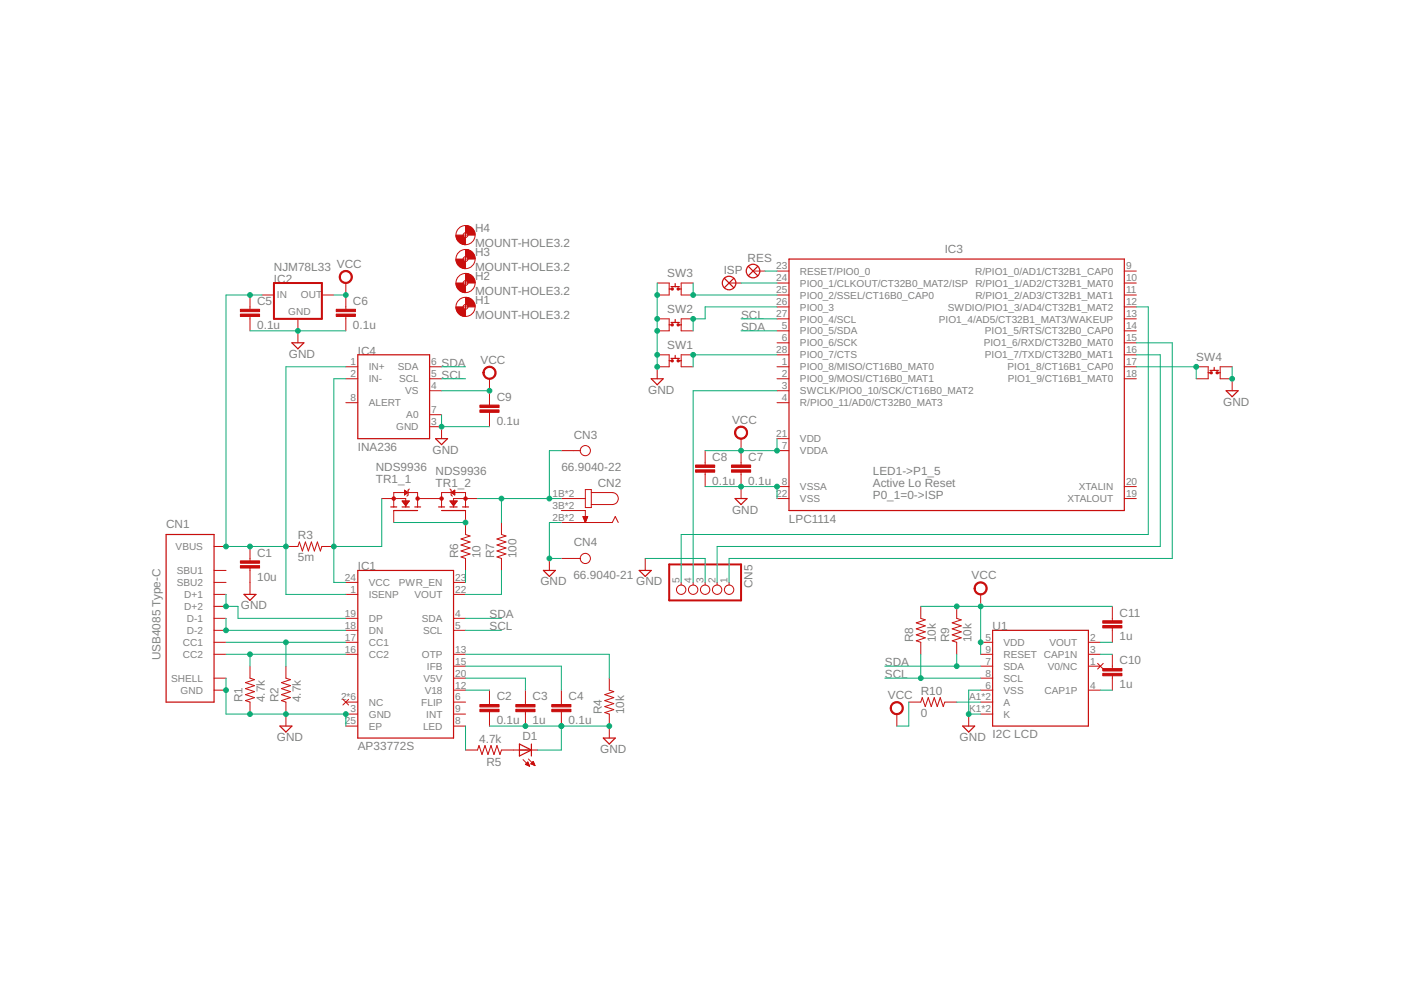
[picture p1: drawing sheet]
<svg xmlns="http://www.w3.org/2000/svg" width="297mm" height="210mm" viewBox="0 0 297 210" stroke-linecap="round" stroke-linejoin="round" font-family="sans-serif">
<g fill="#c90d0c" stroke="#c90d0c" stroke-width=".21">
<path d="M98.7 63.1a1.97 1.97 0 0 1 2 2h-1.5l-.2-.4-.3-.1z" fill-rule="evenodd"/>
<path d="M96.7 65.1h1.5l.1 .3 .4 .2v1.5a2 2 0 0 1-2-2z" fill-rule="evenodd"/>
<path d="M98.7 58a1.97 1.97 0 0 1 2 2h-1.5l-.2-.4-.3-.1z" fill-rule="evenodd"/>
<path d="M96.7 60h1.5l.2 .4 .3 .1v1.5a2.04 2.04 0 0 1-2-2z" fill-rule="evenodd"/>
<path d="M98.7 52.9a1.97 1.97 0 0 1 2 2h-1.5l-.2-.4-.3-.1z" fill-rule="evenodd"/>
<path d="M96.7 54.9h1.5l.2 .4 .3 .1v1.6a2.04 2.04 0 0 1-2-2.1z" fill-rule="evenodd"/>
<path d="M98.7 47.8a1.97 1.97 0 0 1 2 2h-1.5l-.2-.4-.3-.1z" fill-rule="evenodd"/>
<path d="M96.7 49.8h1.5l.2 .4 .3 .2v1.5a2.04 2.04 0 0 1-2-2.1z" fill-rule="evenodd"/>
<path d="M72.3 57.8a1.4 1.4 0 0 1 2.2 .2 1.4 1.4 0 0 1-.8 2.1 1.4 1.4 0 0 1-1.8-1.4h.3a1.14 1.14 0 0 1 1.7-.9 1.14 1.14 0 0 1 .1 1.9 1.14 1.14 0 0 1-1.8-.7v-.3h-.3z" fill-rule="evenodd"/>
<path d="M102.8 78.1a1.4 1.4 0 0 1 2.2 .2 1.4 1.4 0 0 1-.8 2.1 1.4 1.4 0 0 1-1.8-1.4h.2a1.15 1.15 0 0 1 1.7-1 1.15 1.15 0 0 1 .2 1.9 1.15 1.15 0 0 1-1.8-.6l-.1-.3h-.2z" fill-rule="evenodd"/>
<path d="M156.1 90.8a1.39 1.39 0 0 1 2.2 .2 1.39 1.39 0 0 1-.8 2.1 1.39 1.39 0 0 1-1.8-1.4h.3a1.15 1.15 0 0 1 1.6-1 1.15 1.15 0 0 1 .3 1.9 1.15 1.15 0 0 1-1.9-.6v-.3h-.3z" fill-rule="evenodd"/>
<path d="M206.9 123.8a1.4 1.4 0 0 1 2.2 .2 1.4 1.4 0 0 1-.8 2.1 1.4 1.4 0 0 1-1.8-1.3h.3a1.14 1.14 0 0 1 1.7-1 1.14 1.14 0 0 1 .1 1.9 1.14 1.14 0 0 1-1.8-.7v-.2h-.3z" fill-rule="evenodd"/>
<path d="M143.6 76.3h.4v.4h-.4z" fill-rule="evenodd"/>
<path d="M142.3 76.3h.4v.4h-.4z" fill-rule="evenodd"/>
<path d="M143.6 68.7h.4v.4h-.4z" fill-rule="evenodd"/>
<path d="M142.3 68.7h.4v.4h-.4z" fill-rule="evenodd"/>
<path d="M143.6 61.1h.4v.3h-.4z" fill-rule="evenodd"/>
<path d="M142.3 61.1h.4v.3h-.4z" fill-rule="evenodd"/>
<path d="M256.6 78.9h.4v.3h-.4z" fill-rule="evenodd"/>
<path d="M257.9 78.9h.4v.3h-.4z" fill-rule="evenodd"/>
<path d="M189.1 149.2a1.4 1.4 0 0 1 2.2 .2 1.4 1.4 0 0 1-.8 2.1 1.4 1.4 0 0 1-1.8-1.4h.3a1.14 1.14 0 0 1 1.7-.9 1.14 1.14 0 0 1 .1 1.9 1.14 1.14 0 0 1-1.8-.7v-.3h-.3z" fill-rule="evenodd"/>
<circle cx="83.5" cy="105.7" r=".36"/>
<circle cx="88.5" cy="105.7" r=".36"/>
<circle cx="98.7" cy="105.7" r=".36"/>
<circle cx="93.6" cy="105.7" r=".36"/>
</g>
<g fill="none" stroke="#c90d0c" stroke-width=".21">
<path d="M98.2 54.9h1M98.2 49.8h1M98.7 49.3v1.1M98.7 54.4v1M98.7 59.5v1M159.7 57.5h2.5M164.7 57.5h2.6M238.4 57.5h2.5M53 62.5v3.1M53 67.1v3M55.5 62.5h2.6M63.2 67.6v5.1"/>
<path d="M68.2 62.5h2.6M73.3 77.8h2.6M73.3 60v5.6M73.3 67.1v3M91.1 77.8h2.5M98.2 65.1h1M98.2 60h1M98.7 64.6v1M139.3 60h2.6v2.5h-2.6M139.3 75.2h2.6v2.6h-2.6v2.5M139.3 67.6h2.6v2.5h-2.6M147 60h-2.6v2.5h2.6"/>
<path d="M147 75.2h-2.6v2.6h2.6M147 67.6h-2.6v2.5h2.6M154.6 60h2.5M164.7 65.1h2.6M164.7 60h2.6M164.7 62.5h2.6M164.7 77.8h2.6M164.7 67.6h2.6M164.7 70.1h2.6M164.7 72.7h2.6M164.7 75.2h2.6M238.4 65.1h2.5"/>
<path d="M238.4 60h2.5M238.4 62.5h2.5M238.4 77.8h2.5M238.4 67.6h2.5M238.4 70.1h2.5M238.4 72.7h2.5M238.4 75.2h2.5M253.6 77.8h2.6v2.5h-2.6M261.2 77.8h-2.5v2.5h2.5v2.5M73.3 80.3h2.6M73.3 85.4h2.6M91.1 90.5h2.5v2.5"/>
<path d="M91.1 80.3h2.5M91.1 82.8h2.5M91.1 87.9h2.5M103.8 80.3v5.6M103.8 87.4v3.1M119 95.5h4.1M149.5 95.5v3.1M157.1 93v5.6M164.7 95.5h2.6M164.7 80.3h2.6M164.7 82.8h2.6M164.7 85.4h2.6"/>
<path d="M164.7 93h2.6M238.4 80.3h2.5M45.4 115.9h2.5M53 115.9v3M60.6 115.9h2.6l.3-1 .6 1.9 .6-1.9 .7 1.9 .6-1.9 .7 1.9 .6-1.9 .6 1.9 .3-.9h2.6M80.9 105.7h5.1v1.8M83.5 107.5v-3.1h5v3.1M83.5 108.2v2.6M85.3 106.2h1.5l-.8 1zM85.3 106.3h1.4M85.4 106.4h1.3M85.4 106.5h1.2"/>
<path d="M85.6 106.6h.9M85.6 106.7h.8M85.7 106.8h.6M85.8 103.9l.7 .5-.7 .5zM85.8 104.9h.1M85.8 104.8h.2M85.8 104.7h.3M85.8 104.6h.5M85.8 104.3h.6M85.8 104.2h.4M85.8 104.1h.2M85.8 104h.1"/>
<path d="M85.8 107h.4M85.9 107.1h.2M86 107.2h.1M86.8 103.7l-.3 .2v1l-.2 .3M88.5 105.7h5.1M93.6 107.5v-3.1h5.1v3.1M95.4 106.2h1.5l-.7 1zM95.4 103.7l.3 .2v1l.2 .3M95.4 106.3h1.5M95.5 106.4h1.3M95.6 106.5h1.1M95.7 104.4l.7-.5v1z"/>
<path d="M95.7 106.6h.9M95.8 106.7h.7M95.8 104.3h.6M95.9 104.6h.5M95.9 106.8h.6M96 107h.4M96 104.2h.4M96 104.7h.4M96.1 107.1h.2M96.2 107.2h.1M96.2 104.1h.2M96.2 104.8h.2"/>
<path d="M96.4 104h.1M96.4 104.9h.1M98.7 108.2v5.1l1 .3-2 .7 2 .6-2 .6 2 .7-2 .6 2 .7-2 .6 1 .3v2.5M101.2 105.7h-5v1.8M106.3 110.8v2.5l1 .3-1.9 .7 1.9 .6-1.9 .6 1.9 .7-1.9 .6 1.9 .7-1.9 .6 .9 .3v2.5M116.5 118.4v2.5M119 108.2h5.1v2.6M119 110.8h10.8l.7-1.3 .6 1.3M119 105.7h5.1M119 118.4h4.1M123.6 109.5h1l-.5 1.3zM123.6 109.6h1"/>
<path d="M123.7 109.7h.8M123.7 109.9h.8M123.8 110h.6M123.8 110.1h.6M123.9 110.2h.4M123.9 110.4h.4M124 110.5h.2M124 110.6h.2M124.1 110.7h.1M124.1 103.8h1.3v3.8h-1.3zM125.4 104.4h4.4a1.27 1.27 0 0 1 1.3 1.3 1.27 1.27 0 0 1-1.3 1.3h-4.4M136.8 118.4v2.5"/>
<path d="M149.5 100.1v3.1M157.1 100.1v5.6M164.7 105.7h2.6M164.7 103.2h2.6M238.4 105.7h2.5M238.4 103.2h2.5M45.4 136.2h2.5M45.4 138.7h2.5M45.4 126h2.5M45.4 128.6h2.5M45.4 131.1h2.5M45.4 133.6h2.5"/>
<path d="M45.4 120.9h2.5M45.4 123.5h2.5M53 120.4v5.6M73.3 136.2h2.6M73.3 138.7h2.6M73.3 126h2.6M73.3 131.1h2.6M73.3 133.6h2.6M73.3 123.5h2.6M96.2 138.7h2.5M96.2 126h2.5M96.2 131.1h2.5"/>
<path d="M96.2 133.6h2.5M96.2 123.5h2.5M144.4 123.5v.5M147 123.5v.5M149.5 123.5v.5M152 123.5v.5M154.6 123.5v.5M195.2 128.6v2.5l1 .3-1.9 .7 1.9 .6-1.9 .6 1.9 .7-1.9 .6 1.9 .6-1.9 .7 .9 .3v2.5M202.8 128.6v2.5l1 .3-1.9 .7 1.9 .6-1.9 .6 1.9 .7-1.9 .6 1.9 .6-1.9 .7 .9 .3v2.5M207.9 136.2h2.6M207.9 138.7h2.6M207.9 126v2.6"/>
<path d="M230.8 136.2h2.5M230.8 138.7h2.5M235.8 128.6v3M235.8 133.1v3.1M235.8 138.7v3.1M45.4 146.3h2.5M45.4 143.8h2.5M53 141.2v2.6l1 .3-2 .6 2 .7-2 .6 2 .6-2 .7 2 .6-2 .6 1 .4v2.5M60.6 141.2v2.6l1 .3-1.9 .6 1.9 .7-1.9 .6 1.9 .6-1.9 .7 1.9 .6-1.9 .6 .9 .4v5M72.7 148.3l1.2 1.2M73.3 148.9h2.6M73.3 151.4h2.6"/>
<path d="M73.3 153.9h2.6M73.9 148.3l-1.2 1.2M96.2 146.3h2.5M96.2 143.8h2.5M96.2 141.2h2.5M96.2 148.9h2.5M96.2 151.4h2.5M96.2 153.9h2.5M98.7 159h2.5l.4-.9 .6 1.9 .6-1.9 .7 1.9 .6-1.9 .6 1.9 .7-1.9 .6 1.9 .3-1h7.6M103.8 146.3v3.1M103.8 150.9v3M111.4 146.3v3.1"/>
<path d="M111.4 150.9v3M119 146.3v3.1M119 150.9v3M129.2 143.8v2.5l.9 .3-1.9 .7 1.9 .6-1.9 .6 1.9 .7-1.9 .6 1.9 .7-1.9 .6 1 .3v5.1M190.1 151.4v2.5M192.7 148.9h2.5l.3-1 .7 1.9 .6-1.9 .6 1.9 .7-1.9 .6 1.9 .6-1.9 .7 1.9 .3-.9h2.5M205.4 151.4v2.5M207.9 146.3h2.6M207.9 143.8h2.6M207.9 141.2h2.6M207.9 148.9h2.6M207.9 151.4h2.6"/>
<path d="M230.8 146.3h2.5M230.8 141.2h2.5M232.7 140.7l1.2 1.2M233.9 140.7l-1.2 1.2M235.8 143.3v3M110.9 161.1l1.4 1.4M111.4 162.1l.9 .4M111.4 162.1l.5-.5 .4 .9M111.4 162.1h.7M111.5 162h.6M111.6 161.9h.4M111.7 162.2h.5"/>
<path d="M111.7 161.7h.3M111.9 161.6h.1M112 162.3h.2M112 160.9l1.4 1.4M112.5 161.9l.6-.5 .3 .9zM112.6 162h.7M112.6 161.9h.6M112.8 161.7h.4M112.9 162.1h.4M112.9 161.6h.2M113 161.5h.1M113.2 162.2h.2"/>
<circle cx="98.7" cy="49.8" r="2.03"/>
<circle cx="98.7" cy="54.9" r="2.03"/>
<circle cx="98.7" cy="54.9" r=".51"/>
<circle cx="98.7" cy="49.8" r=".51"/>
<circle cx="98.7" cy="60" r="2.03"/>
<circle cx="98.7" cy="65.1" r="2.03"/>
<circle cx="98.7" cy="65.1" r=".51"/>
<circle cx="98.7" cy="60" r=".51"/>
<circle cx="124.1" cy="95.5" r="1.08"/>
<circle cx="124.1" cy="118.4" r="1.08"/>
<circle cx="144.4" cy="125" r=".99"/>
<circle cx="147" cy="125" r=".99"/>
<circle cx="149.5" cy="125" r=".99"/>
<circle cx="152" cy="125" r=".99"/>
<circle cx="154.6" cy="125" r=".99"/>
</g>
<g fill="none" stroke="#c90d0c" stroke-width=".25">
<path d="M153.6 59l2 2M155.6 59l-2 2M158.6 56.5l2.1 2M160.7 56.5l-2.1 2M167.3 54.9h71.1v53.3h-71.1zM61.9 72.7h2.5l-1.2 1.3zM75.9 75.2h15.2v17.8h-15.2zM141.9 76.5h.6M141.9 68.9h.6M141.9 61.3h.6M142.3 76h1.7M142.3 68.4h1.7"/>
<path d="M142.3 60.8h1.7M143.2 60.1v.7M143.2 67.7v.7M143.2 75.4v.6M143.8 76.5h.6M143.8 68.9h.6M143.8 61.3h.6M256.2 79h.6M256.5 78.5h1.8M257.4 77.9v.6M258.1 79h.6M92.4 93h2.5l-1.3 1.3z"/>
<path d="M138.1 80.3h2.5l-1.3 1.3zM260 82.8h2.5l-1.3 1.3zM35.2 113.3h10.2v35.6h-10.2zM82.8 107.5h1.3M83.5 108.2h5M85.3 107.5h1.5M87.9 107.5h1.3M93 107.5h1.3M93.6 108.2h5.1M95.4 107.5h1.5M98.1 107.5h1.2M155.9 105.7h2.5l-1.3 1.3z"/>
<path d="M51.7 126h2.6l-1.3 1.3zM75.9 120.9h20.3v35.6h-20.3zM115.2 120.9h2.6l-1.3 1.3zM135.5 120.9h2.6l-1.3 1.3zM210.5 133.6h20.3v20.3h-20.3zM59.4 153.9h2.5l-1.3 1.3zM110.1 157.8l2.6 1.2-2.6 1.3zM112.7 157.8v2.5M127.9 156.5h2.6l-1.3 1.3zM204.1 153.9h2.6l-1.3 1.3z"/>
<circle cx="159.7" cy="57.5" r="1.44"/>
<circle cx="154.6" cy="60" r="1.44"/>
</g>
<g fill="#c90d0c" stroke="#c90d0c" stroke-width=".21">
<path d="M51 119.9h4v.5h-4z"/>
<path d="M51 118.9h4v.5h-4z"/>
<path d="M101.7 150.4h4.1v.5h-4.1z"/>
<path d="M101.7 149.4h4.1v.5h-4.1z"/>
<path d="M109.4 150.4h4v.5h-4z"/>
<path d="M109.4 149.4h4v.5h-4z"/>
<path d="M117 150.4h4.1v.5h-4.1z"/>
<path d="M117 149.4h4.1v.5h-4.1z"/>
<path d="M51 66.6h4v.5h-4z"/>
<path d="M51 65.6h4v.5h-4z"/>
<path d="M71.3 66.6h4.1v.5h-4.1z"/>
<path d="M71.3 65.6h4.1v.5h-4.1z"/>
<path d="M155.1 99.6h4.1v.5h-4.1z"/>
<path d="M155.1 98.6h4.1v.5h-4.1z"/>
<path d="M147.5 99.6h4v.5h-4z"/>
<path d="M147.5 98.6h4v.5h-4z"/>
<path d="M101.7 86.9h4.1v.5h-4.1z"/>
<path d="M101.7 85.9h4.1v.5h-4.1z"/>
<path d="M233.8 142.8h4.1v.5h-4.1z"/>
<path d="M233.8 141.8h4.1v.5h-4.1z"/>
<path d="M233.8 132.6h4.1v.5h-4.1z"/>
<path d="M233.8 131.6h4.1v.5h-4.1z"/>
</g>
<path d="M58.1 60h10.1v7.6h-10.1zM141.9 119.7h15.2v7.6h-15.2z" fill="none" stroke="#c90d0c" stroke-width=".42"/>
<g fill="none" stroke="#0dab76" stroke-width=".21">
<path d="M162.2 57.5h2.5M53 70.1h20.3M55.5 62.5h-7.6v53.4h12.7M70.8 62.5h2.5M73.3 77.8h-12.7v48.2h12.7M93.6 77.8h5.1M139.3 60v17.8M147 60v2.5h17.7M157.1 70.1h7.6M157.1 67.6h7.6M157.1 60h7.6M164.7 65.1h-15.2v2.5h-2.5v2.5"/>
<path d="M164.7 75.2h-17.7v2.6M240.9 72.7h7.6v45.7h-93.9v5.1M240.9 75.2h5.1v40.7h-94v7.6M240.9 77.8h12.7v2.5M240.9 65.1h2.6v48.2h-99.1v10.2M261.2 77.8v2.5M73.3 80.3h-2.5v43.2h2.5M93.6 87.9v2.6h10.2M93.6 80.3h5.1M93.6 82.8h10.2M119 95.5h-2.5v10.2M164.7 93v2.5h-15.2"/>
<path d="M164.7 82.8h-17.7v40.7M80.9 105.7v10.2h-10.1M83.5 110.8h15.2M101.2 105.7h17.8M106.3 105.7v5.1M119 110.8h-2.5v7.6h2.5M136.8 118.4h12.7v5.1M149.5 103.2h15.2v2.5M47.9 138.7h25.4M47.9 136.2h25.4M47.9 126v2.6h2.6v2.5h22.8M47.9 131.1v2.5h25.4"/>
<path d="M53 138.7v2.5M60.6 136.2v5M98.7 138.7h30.5v5.1M98.7 131.1h7.6M98.7 133.6h7.6M98.7 120.9v2.6M106.3 120.9v5.1h-7.6M195.2 128.6h40.6M195.2 138.7v5.1M202.8 138.7v2.5M207.9 128.6v10.1M233.3 138.7h2.5"/>
<path d="M233.3 136.2h2.5M47.9 143.8v7.6h25.4v2.5M98.7 141.2h20.3v5.1M98.7 146.3h5.1M98.7 143.8h12.7v2.5M98.7 153.9v5.1M103.8 153.9h25.4M119 153.9v5.1h-5.1M187.6 143.8h20.3M187.6 141.2h20.3M192.7 148.9v5h-2.6M202.8 148.9h5.1"/>
<path d="M207.9 146.3h-2.5v5.1h2.5M233.3 146.3h2.5"/>
</g>
<g fill="#0dab76" stroke="#0dab76" stroke-width=".21">
<circle cx="53" cy="138.7" r=".51"/>
<circle cx="60.6" cy="136.2" r=".51"/>
<circle cx="47.9" cy="146.3" r=".51"/>
<circle cx="53" cy="151.4" r=".51"/>
<circle cx="73.3" cy="151.4" r=".51"/>
<circle cx="60.6" cy="151.4" r=".51"/>
<circle cx="111.4" cy="153.9" r=".51"/>
<circle cx="119" cy="153.9" r=".51"/>
<circle cx="129.2" cy="153.9" r=".51"/>
<circle cx="116.5" cy="118.4" r=".51"/>
<circle cx="63.2" cy="70.1" r=".51"/>
<circle cx="93.6" cy="90.5" r=".51"/>
<circle cx="157.1" cy="103.2" r=".51"/>
<circle cx="164.7" cy="103.2" r=".51"/>
<circle cx="205.4" cy="151.4" r=".51"/>
<circle cx="261.2" cy="80.3" r=".51"/>
<circle cx="139.3" cy="62.5" r=".51"/>
<circle cx="139.3" cy="67.6" r=".51"/>
<circle cx="139.3" cy="70.1" r=".51"/>
<circle cx="139.3" cy="75.2" r=".51"/>
<circle cx="139.3" cy="77.8" r=".51"/>
<circle cx="47.9" cy="128.6" r=".51"/>
<circle cx="47.9" cy="133.6" r=".51"/>
<circle cx="53" cy="115.9" r=".51"/>
<circle cx="60.6" cy="115.9" r=".51"/>
<circle cx="47.9" cy="115.9" r=".51"/>
<circle cx="53" cy="62.5" r=".51"/>
<circle cx="98.7" cy="110.8" r=".51"/>
<circle cx="70.8" cy="115.9" r=".51"/>
<circle cx="106.3" cy="105.7" r=".51"/>
<circle cx="116.5" cy="105.7" r=".51"/>
<circle cx="202.8" cy="141.2" r=".51"/>
<circle cx="195.2" cy="143.8" r=".51"/>
<circle cx="73.3" cy="62.5" r=".51"/>
<circle cx="103.8" cy="82.8" r=".51"/>
<circle cx="164.7" cy="95.5" r=".51"/>
<circle cx="157.1" cy="95.5" r=".51"/>
<circle cx="207.9" cy="136.2" r=".51"/>
<circle cx="207.9" cy="128.6" r=".51"/>
<circle cx="202.8" cy="128.6" r=".51"/>
<circle cx="253.6" cy="77.8" r=".51"/>
<circle cx="147" cy="75.2" r=".51"/>
<circle cx="147" cy="67.6" r=".51"/>
<circle cx="147" cy="62.5" r=".51"/>
</g>
<g font-size="2.5" fill="#808080">
<text x="100.7" y="52.3">MOUNT-HOLE3.2</text>
<text x="100.7" y="49.3">H4</text>
<text x="200.3" y="53.6">IC3</text>
<text x="58.1" y="57.5">NJM78L33</text>
<text x="58.1" y="60">IC2</text>
<text x="71.4" y="56.8">VCC</text>
<text x="100.7" y="57.4">MOUNT-HOLE3.2</text>
<text x="100.7" y="59.4">H2</text>
<text x="100.7" y="54.3">H3</text>
<text x="141.5" y="58.7">SW3</text>
<text x="153.4" y="58.1">ISP</text>
<text x="158.5" y="55.6">RES</text>
<text x="54.5" y="64.7">C5</text>
<text x="74.8" y="64.7">C6</text>
<text x="100.7" y="62.5">MOUNT-HOLE3.2</text>
<text x="100.7" y="64.5">H1</text>
<text x="54.5" y="69.8">0.1u</text>
<text x="74.8" y="69.8">0.1u</text>
<text x="100.7" y="67.5">MOUNT-HOLE3.2</text>
<text x="141.5" y="66.3">SW2</text>
<text x="157.1" y="70.2">SDA</text>
<text x="157.1" y="67.6">SCL</text>
<text x="61.3" y="75.9">GND</text>
<text x="75.9" y="75.2">I</text>
<text x="76.6" y="75.2">C4</text>
<text x="93.6" y="77.8">SDA</text>
<text x="101.9" y="77.1">VCC</text>
<text x="141.5" y="74">SW1</text>
<text x="253.6" y="76.5">SW4</text>
<text x="93.6" y="80.3">SCL</text>
<text x="137.4" y="83.5">GND</text>
<text x="105.3" y="85">C9</text>
<text x="155.2" y="89.8">VCC</text>
<text x="259.3" y="86">GND</text>
<text x="75.9" y="95.5">INA236</text>
<text x="105.3" y="90.1">0.1u</text>
<text x="121.6" y="93">CN3</text>
<text x="79.7" y="99.9">NDS9936</text>
<text x="91.7" y="96.2">GND</text>
<text x="92.4" y="100.6">NDS9936</text>
<text x="119" y="99.9">66.9040-22</text>
<text x="151" y="97.7">C8</text>
<text x="158.6" y="97.7">C7</text>
<text x="185.1" y="100.6">LED1-&gt;P1_5</text>
<text x="79.7" y="102.4">TR1_1</text>
<text x="92.4" y="103.2">TR1_2</text>
<text x="126.7" y="103.2">CN2</text>
<text x="151" y="102.8">0.1u</text>
<text x="158.6" y="102.8">0.1u</text>
<text x="185.1" y="103.2">Active Lo Reset</text>
<text x="185.1" y="105.7">P0_1=0-&gt;ISP</text>
<text x="35.2" y="112.1">CN1</text>
<text x="155.2" y="108.9">GND</text>
<text x="167.3" y="110.8">LPC1114</text>
<text x="54.5" y="118">C1</text>
<text x="63.2" y="119">5m</text>
<text x="63.2" y="114.3">R3</text>
<text x="97.1" y="118.4" transform="rotate(-90 97.1 118.4)">R6</text>
<text x="101.9" y="118.4" transform="rotate(-90 101.9 118.4)">10</text>
<text x="104.7" y="118.4" transform="rotate(-90 104.7 118.4)">R7</text>
<text x="109.5" y="118.4" transform="rotate(-90 109.5 118.4)">100</text>
<text x="121.6" y="115.9">CN4</text>
<text x="54.5" y="123.1">10u</text>
<text x="75.9" y="120.9">IC1</text>
<text x="114.6" y="124.1">GND</text>
<text x="121.6" y="122.7">66.9040-21</text>
<text x="134.9" y="124.1">GND</text>
<text x="159.5" y="124.7" transform="rotate(-90 159.5 124.7)">CN5</text>
<text x="206" y="122.8">VCC</text>
<text x="51.1" y="129.2">GND</text>
<text x="103.8" y="131.1">SDA</text>
<text x="237.4" y="130.7">C11</text>
<text x="103.8" y="133.6">SCL</text>
<text x="193.6" y="136.2" transform="rotate(-90 193.6 136.2)">R8</text>
<text x="198.4" y="136.2" transform="rotate(-90 198.4 136.2)">10k</text>
<text x="201.2" y="136.2" transform="rotate(-90 201.2 136.2)">R9</text>
<text x="206" y="136.2" transform="rotate(-90 206 136.2)">10k</text>
<text x="210.5" y="133.6">U1</text>
<text x="237.4" y="135.8">1u</text>
<text x="34" y="140" transform="rotate(-90 34 140)">USB4085 Type-C</text>
<text x="187.6" y="141.3">SDA</text>
<text x="187.6" y="143.8">SCL</text>
<text x="237.4" y="140.9">C10</text>
<text x="51.4" y="148.9" transform="rotate(-90 51.4 148.9)">R1</text>
<text x="56.2" y="148.9" transform="rotate(-90 56.2 148.9)">4.7k</text>
<text x="59" y="148.9" transform="rotate(-90 59 148.9)">R2</text>
<text x="63.8" y="148.9" transform="rotate(-90 63.8 148.9)">4.7k</text>
<text x="105.3" y="148.5">C2</text>
<text x="112.9" y="148.5">C3</text>
<text x="120.5" y="148.5">C4</text>
<text x="188.2" y="148.2">VCC</text>
<text x="195.2" y="147.3">R10</text>
<text x="237.4" y="146">1u</text>
<text x="105.3" y="153.6">0.1u</text>
<text x="112.9" y="153.6">1u</text>
<text x="120.5" y="153.6">0.1u</text>
<text x="127.6" y="151.4" transform="rotate(-90 127.6 151.4)">R4</text>
<text x="132.4" y="151.4" transform="rotate(-90 132.4 151.4)">10k</text>
<text x="195.2" y="152">0</text>
<text x="58.7" y="157.1">GND</text>
<text x="75.9" y="159">AP33772S</text>
<text x="101.6" y="157.6">4.7k</text>
<text x="110.8" y="157">D1</text>
<text x="127.3" y="159.7">GND</text>
<text x="203.5" y="157.1">GND</text>
<text x="210.5" y="156.5">I2C LCD</text>
<text x="103.1" y="162.4">R5</text>
</g>
<g font-size="2.1" fill="#808080">
<text x="164.6" y="57.1">23</text>
<text x="164.6" y="59.6">24</text>
<text x="169.6" y="58.2">RESET/PIO0_0</text>
<text x="206.8" y="58.2">R/PIO1_0/AD1/CT32B1_CAP0</text>
<text x="238.7" y="57.1">9</text>
<text x="238.7" y="59.6">10</text>
<text x="58.7" y="63.2">IN</text>
<text x="63.8" y="63.2">OUT</text>
<text x="164.6" y="62.2">25</text>
<text x="164.6" y="64.7">26</text>
<text x="169.6" y="60.8">PIO0_1/CLKOUT/CT32B0_MAT2/ISP</text>
<text x="169.6" y="63.3">PIO0_2/SSEL/CT16B0_CAP0</text>
<text x="169.6" y="65.8">PIO0_3</text>
<text x="201" y="65.8">SWDIO/PIO1_3/AD4/CT32B1_MAT2</text>
<text x="206.8" y="60.8">R/PIO1_1/AD2/CT32B1_MAT0</text>
<text x="206.8" y="63.3">R/PIO1_2/AD3/CT32B1_MAT1</text>
<text x="238.7" y="62.2">11</text>
<text x="238.7" y="64.7">12</text>
<text x="61.1" y="66.9">GND</text>
<text x="164.6" y="67.3">27</text>
<text x="165.7" y="69.8">5</text>
<text x="169.6" y="68.4">PIO0_4/SCL</text>
<text x="169.6" y="70.9">PIO0_5/SDA</text>
<text x="199.1" y="68.4">PIO1_4/AD5/CT32B1_MAT3/WAKEUP</text>
<text x="208.8" y="70.9">PIO1_5/RTS/CT32B0_CAP0</text>
<text x="238.7" y="67.3">13</text>
<text x="238.7" y="69.8">14</text>
<text x="74.3" y="77.4">1</text>
<text x="91.4" y="77.4">6</text>
<text x="164.6" y="74.9">28</text>
<text x="165.7" y="72.3">6</text>
<text x="165.7" y="77.4">1</text>
<text x="169.6" y="73.5">PIO0_6/SCK</text>
<text x="169.6" y="76">PIO0_7/CTS</text>
<text x="208.6" y="73.5">PIO1_6/RXD/CT32B0_MAT0</text>
<text x="208.8" y="76">PIO1_7/TXD/CT32B0_MAT1</text>
<text x="238.7" y="77.4">17</text>
<text x="238.7" y="72.3">15</text>
<text x="238.7" y="74.9">16</text>
<text x="74.3" y="80">2</text>
<text x="78.2" y="78.5">IN+</text>
<text x="78.2" y="81.1">IN-</text>
<text x="84.4" y="78.5">SDA</text>
<text x="84.6" y="81.1">SCL</text>
<text x="85.9" y="83.6">VS</text>
<text x="91.4" y="80">5</text>
<text x="91.4" y="82.5">4</text>
<text x="165.7" y="80">2</text>
<text x="165.7" y="82.5">3</text>
<text x="169.6" y="78.5">PIO0_8/MISO/CT16B0_MAT0</text>
<text x="169.6" y="81.1">PIO0_9/MOSI/CT16B0_MAT1</text>
<text x="169.6" y="83.6">SWCLK/PIO0_10/SCK/CT16B0_MAT2</text>
<text x="213.6" y="78.5">PIO1_8/CT16B1_CAP0</text>
<text x="213.7" y="81.1">PIO1_9/CT16B1_MAT0</text>
<text x="238.7" y="80">18</text>
<text x="74.3" y="85">8</text>
<text x="78.2" y="86.2">ALERT</text>
<text x="86.2" y="88.7">A0</text>
<text x="91.4" y="87.6">7</text>
<text x="165.7" y="85">4</text>
<text x="169.6" y="86.2">R/PIO0_11/AD0/CT32B0_MAT3</text>
<text x="84" y="91.2">GND</text>
<text x="91.4" y="90.1">3</text>
<text x="164.6" y="92.7">21</text>
<text x="165.7" y="95.2">7</text>
<text x="169.6" y="93.8">VDD</text>
<text x="169.6" y="96.3">VDDA</text>
<text x="117.2" y="105.3">1B*2</text>
<text x="117.2" y="107.9">3B*2</text>
<text x="164.6" y="105.3">22</text>
<text x="165.7" y="102.8">8</text>
<text x="169.6" y="103.9">VSSA</text>
<text x="169.6" y="106.5">VSS</text>
<text x="226.3" y="106.5">XTALOUT</text>
<text x="228.7" y="103.9">XTALIN</text>
<text x="238.7" y="102.8">20</text>
<text x="238.7" y="105.3">19</text>
<text x="117.2" y="110.4">2B*2</text>
<text x="37.2" y="116.6">VBUS</text>
<text x="37.5" y="121.7">SBU1</text>
<text x="37.5" y="124.2">SBU2</text>
<text x="73.1" y="123.1">24</text>
<text x="74.3" y="125.7">1</text>
<text x="78.2" y="124.2">VCC</text>
<text x="84.6" y="124.2">PWR_EN</text>
<text x="96.5" y="123.1">23</text>
<text x="96.5" y="125.7">22</text>
<text x="144.1" y="123.7" transform="rotate(-90 144.1 123.7)">5</text>
<text x="146.6" y="123.7" transform="rotate(-90 146.6 123.7)">4</text>
<text x="149.1" y="123.7" transform="rotate(-90 149.1 123.7)">3</text>
<text x="151.7" y="123.7" transform="rotate(-90 151.7 123.7)">2</text>
<text x="154.2" y="123.7" transform="rotate(-90 154.2 123.7)">1</text>
<text x="39.1" y="126.8">D+1</text>
<text x="39.1" y="129.3">D+2</text>
<text x="39.6" y="131.9">D-1</text>
<text x="73.1" y="130.7">19</text>
<text x="78.2" y="126.8">ISENP</text>
<text x="78.2" y="131.9">DP</text>
<text x="87.9" y="126.8">VOUT</text>
<text x="89.5" y="131.9">SDA</text>
<text x="96.5" y="130.7">4</text>
<text x="38.8" y="136.9">CC1</text>
<text x="39.6" y="134.4">D-2</text>
<text x="73.1" y="135.8">17</text>
<text x="73.1" y="133.3">18</text>
<text x="78.2" y="136.9">CC1</text>
<text x="78.2" y="134.4">DN</text>
<text x="89.7" y="134.4">SCL</text>
<text x="96.5" y="133.3">5</text>
<text x="208.9" y="135.8">5</text>
<text x="212.8" y="136.9">VDD</text>
<text x="222.5" y="136.9">VOUT</text>
<text x="231.1" y="135.8">2</text>
<text x="38.8" y="139.5">CC2</text>
<text x="73.1" y="138.4">16</text>
<text x="78.2" y="139.5">CC2</text>
<text x="89.4" y="139.5">OTP</text>
<text x="90.5" y="142">IFB</text>
<text x="96.5" y="138.4">13</text>
<text x="96.5" y="140.9">15</text>
<text x="96.5" y="143.4">20</text>
<text x="208.9" y="140.9">7</text>
<text x="208.9" y="143.4">8</text>
<text x="208.9" y="138.4">9</text>
<text x="212.8" y="142">SDA</text>
<text x="212.8" y="139.5">RESET CAP1N</text>
<text x="222.1" y="142">V0/NC</text>
<text x="231.1" y="140.9">1</text>
<text x="231.1" y="138.4">3</text>
<text x="36.3" y="144.6">SHELL</text>
<text x="38.3" y="147.1">GND</text>
<text x="72.3" y="148.5">2*6</text>
<text x="78.2" y="149.6">NC</text>
<text x="89.3" y="149.6">FLIP</text>
<text x="89.8" y="144.6">V5V</text>
<text x="90" y="147.1">V18</text>
<text x="96.5" y="148.5">6</text>
<text x="96.5" y="146">12</text>
<text x="205.5" y="148.5">A1*2</text>
<text x="208.9" y="146">6</text>
<text x="212.8" y="147.1">VSS</text>
<text x="212.8" y="144.6">SCL</text>
<text x="212.8" y="149.6">A</text>
<text x="221.4" y="147.1">CAP1P</text>
<text x="231.1" y="146">4</text>
<text x="73.1" y="153.6">25</text>
<text x="74.3" y="151.1">3</text>
<text x="78.2" y="152.2">GND</text>
<text x="78.2" y="154.7">EP</text>
<text x="89.7" y="154.7">LED</text>
<text x="90.4" y="152.2">INT</text>
<text x="96.5" y="151.1">9</text>
<text x="96.5" y="153.6">8</text>
<text x="205.5" y="151.1">K1*2</text>
<text x="212.8" y="152.2">K</text>
</g>
</svg>
